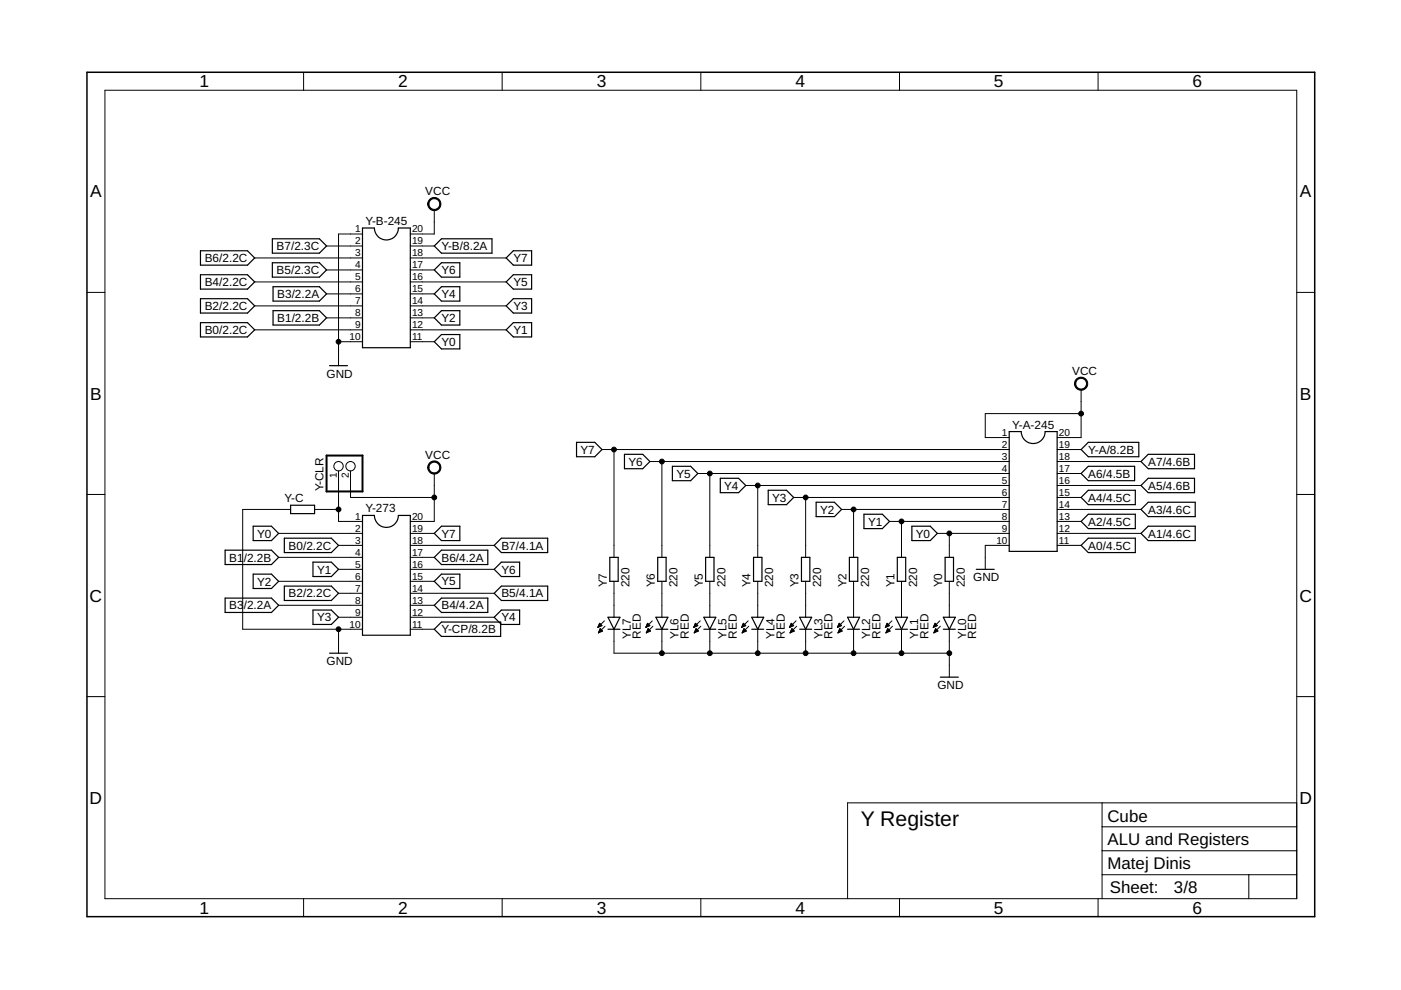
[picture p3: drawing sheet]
<svg xmlns="http://www.w3.org/2000/svg" width="297mm" height="210mm" viewBox="0 0 297 210" stroke-linecap="round" stroke-linejoin="round" font-family="sans-serif">
<g fill="none" stroke="#000" stroke-width=".25">
<path d="M42.5 53.2h10l1.5 1.5-1.5 1.5h-10zM42.5 58.3h10l1.5 1.5-1.5 1.5h-10zM57.7 55.7h10l1.5 1.5-1.5 1.6h-10zM57.7 50.6h10l1.5 1.6-1.5 1.5h-10zM76.9 48.3h2.5a2.54 2.54 0 0 0 2.5 2.6 2.54 2.54 0 0 0 2.6-2.6h2.5v25.4h-10.1zM92.1 57.2l1.5-1.5h3.9v3.1h-3.9zM92.1 52.2l1.5-1.6h10.7v3.1h-10.7zM107.3 59.8l1.5-1.5h3.9v3h-3.9zM107.3 54.7l1.5-1.5h3.9v3h-3.9zM42.5 68.4h10l1.5 1.5-1.5 1.5h-10zM42.5 63.3h10l1.5 1.6-1.5 1.5h-10zM57.9 65.9h9.8l1.5 1.5-1.5 1.5h-9.8z"/>
<path d="M57.9 60.8h9.8l1.5 1.5-1.5 1.5h-9.8zM69.9 77.5h3.8M92.1 67.4l1.5-1.5h3.9v3h-3.9zM92.1 62.3l1.5-1.5h3.9v3h-3.9zM92.1 72.5l1.5-1.6h3.9v3.1h-3.9zM107.3 69.9l1.5-1.5h3.9v3h-3.9zM107.3 64.9l1.5-1.6h3.9v3.1h-3.9zM122.2 93.8h3.9l1.5 1.5-1.5 1.5h-3.9zM132.4 96.3h3.9l1.5 1.6-1.5 1.5h-3.9zM142.6 98.9h3.8l1.6 1.5-1.6 1.5h-3.8zM214 91.5h2.5a2.54 2.54 0 0 0 2.6 2.5 2.54 2.54 0 0 0 2.5-2.5h2.5v25.4h-10.1zM230.7 98.9h9.9v3h-9.9l-1.5-1.5z"/>
<path d="M230.7 93.8h10.7v3h-10.7l-1.5-1.5zM241.9 97.9l1.5-1.6h9.9v3.1h-9.9zM47.7 116.6h9.9l1.5 1.6-1.5 1.5h-9.9zM53.7 111.6h3.9l1.5 1.5-1.5 1.5h-3.9zM60.3 114.1h10l1.5 1.5-1.5 1.6h-10zM61.6 107.1h5.1v1.8h-5.1zM66.4 119.2h3.9l1.5 1.5-1.5 1.5h-3.9zM76.9 109.3h2.5a2.54 2.54 0 0 0 2.5 2.5 2.54 2.54 0 0 0 2.6-2.5h2.5v25.4h-10.1zM92.1 118.2l1.5-1.6h9.8v3.1h-9.8zM93.6 111.6h3.9v3h-3.9l-1.5-1.5zM106.3 114.1h9.8v3.1h-9.8l-1.5-1.6zM129.3 118.2h1.8v5.1h-1.8z"/>
<path d="M139.4 118.2h1.8v5.1h-1.8zM149.6 118.2h1.8v5.1h-1.8zM152.7 101.4h3.9l1.5 1.5-1.5 1.6h-3.9zM159.8 118.2h1.7v5.1h-1.7zM162.9 103.9h3.9l1.5 1.6-1.5 1.5h-3.9zM169.9 118.2h1.8v5.1h-1.8zM173 106.5h3.9l1.5 1.5-1.5 1.5h-3.9zM180.1 118.2h1.8v5.1h-1.8zM183.2 109h3.9l1.5 1.6-1.5 1.5h-3.9zM190.2 118.2h1.8v5.1h-1.8zM193.3 111.6h3.9l1.5 1.5-1.5 1.5h-3.9zM200.4 118.2h1.8v5.1h-1.8z"/>
<path d="M229.2 115.6l1.5-1.5h10v3.1h-10zM229.2 105.5l1.5-1.6h10v3.1h-10zM229.2 110.6l1.5-1.6h10v3.1h-10zM241.9 102.9l1.5-1.5h9.9v3.1h-9.9zM241.9 113.1l1.5-1.5h10v3h-10zM241.9 108l1.5-1.5h10v3h-10zM47.7 126.8h9.9l1.5 1.5-1.5 1.6h-9.9zM53.7 121.7h3.9l1.5 1.6-1.5 1.5h-3.9zM60.3 124.3h10l1.5 1.5-1.5 1.5h-10zM66.4 129.3h3.9l1.5 1.6-1.5 1.5h-3.9zM69.9 138.5h3.8M92.1 128.3l1.5-1.5h9.8v3.1h-9.8z"/>
<path d="M92.1 123.3l1.5-1.6h3.9v3.1h-3.9zM92.1 133.4l1.5-1.5h12.6v3h-12.6zM104.8 125.8l1.5-1.5h9.8v3h-9.8zM104.8 120.7l1.5-1.5h3.9v3h-3.9zM104.8 130.9l1.5-1.6h3.9v3.1h-3.9zM128.9 130.9h2.5l-1.2 2.5zM128.9 133.4h2.5M139.1 133.4h2.5M139.1 130.9h2.5l-1.3 2.5zM149.2 133.4h2.6M149.2 130.9h2.6l-1.3 2.5zM159.4 133.4h2.5"/>
<path d="M159.4 130.9h2.5l-1.2 2.5zM169.5 133.4h2.6M169.5 130.9h2.6l-1.3 2.5zM179.7 133.4h2.5M179.7 130.9h2.5l-1.2 2.5zM189.9 133.4h2.5M189.9 130.9h2.5l-1.3 2.5zM200 133.4h2.5M200 130.9h2.5l-1.2 2.5zM207 120.7h3.8M199.4 143.6h3.8"/>
</g>
<g fill="none" stroke="#000" stroke-width=".21">
<path d="M22.2 19.1h252.7v171.4h-252.7zM64.4 15.3v3.8M106.5 15.3v3.8M148.6 15.3v3.8M190.7 15.3v3.8M232.8 15.3v3.8M54 54.7h22.9M54 59.8h22.9M69.2 52.2h7.7M69.2 57.2h7.7M76.9 49.6h-5.1v27.9M87 52.2h5.1"/>
<path d="M87 54.7h20.3M87 57.2h5.1M87 59.8h20.3M92.1 44.5v5.1h-5.1M18.4 62h3.8M54 64.9h22.9M54 69.9h22.9M69.2 62.3h7.7M69.2 67.4h7.7M71.8 72.5h5.1M87 62.3h5.1M87 64.9h20.3"/>
<path d="M87 67.4h5.1M87 69.9h20.3M87 72.5h5.1M274.9 62h3.8M71.8 99.8v10.8h5.1M74.3 99.8v5.7h17.8M127.6 95.3h86.4M130.2 95.3v22.9M137.8 97.9h76.2M140.3 97.9v20.3M224.1 95.3h5.1M224.1 97.9h17.8"/>
<path d="M229.2 87.7h-20.3v5.1h5.1M229.2 82.6v10.2h-5.1M18.4 104.8h3.8M59.1 113.1h17.8M59.1 118.2h17.8M61.6 108h-10.1v25.4h25.4M66.7 108h5.1M71.8 115.6h5.1M87 113.1h5.1M87 115.6h17.8M87 118.2h5.1M92.1 100.4v10.2h-5.1"/>
<path d="M148 100.4h66M150.5 100.4v17.8M158.1 102.9h55.9M160.7 102.9v15.3M168.3 105.5h45.7M170.8 105.5v12.7M178.4 108h35.6M181 108v10.2M188.6 110.6h25.4M191.1 110.6v7.6M198.7 113.1h15.3M201.3 113.1v5.1"/>
<path d="M214 115.6h-5.1v5.1M224.1 110.6h5.1M224.1 113.1h17.8M224.1 115.6h5.1M224.1 100.4h5.1M224.1 102.9h17.8M224.1 105.5h5.1M224.1 108h17.8M274.9 104.8h3.8M59.1 123.3h17.8M59.1 128.3h17.8M71.8 120.7h5.1"/>
<path d="M71.8 125.8h5.1M71.8 130.9h5.1M71.8 133.4v5.1M87 120.7h17.8M87 123.3h5.1M87 125.8h17.8M87 128.3h5.1M87 130.9h17.8M87 133.4h5.1M126.8 133h.1M126.8 132.8h.4M126.9 132.7h.6"/>
<path d="M126.9 134.2h.1M126.9 132.6h.7M126.9 134h.3M127 132.5h.5M127 133.9h.4M127 133.8h.7M127 132.4h.3M127.1 132.2h.1M127.1 133.7h.6M127.1 132.1l.5 .6-.9 .3zM127.1 133.6h.4M127.2 133.4h.2"/>
<path d="M127.2 133.3h.1M127.8 133.8l-.5-.5-.4 .9M127.8 133.8l-.9 .4M128.1 131.6l-1.4 1.4M128.3 132.8l-1.4 1.4M130.2 123.3v7.6M130.2 133.4v5.1h71.1M136.9 133h.2M137 132.8h.4M137 132.7h.6M137 134.2h.1M137.1 132.6h.7"/>
<path d="M137.1 134h.2M137.1 132.5h.5M137.1 133.9h.5M137.2 133.8h.7M137.2 132.4h.3M137.2 132.2h.2M137.2 133.7h.6M137.3 133.6h.4M137.3 132.1l.5 .6-.9 .3zM137.4 133.4h.2M137.4 133.3h.1M137.4 133.3l-.4 .9"/>
<path d="M137.4 133.3l.5 .5-.9 .4M138.3 131.6l-1.4 1.4M138.4 132.8l-1.4 1.4M140.3 123.3v7.6M140.3 133.4v5.1M147.1 133h.1M147.2 132.8h.3M147.2 132.7h.6M147.2 134.2h.1M147.2 134h.3M147.3 132.6h.6M147.3 132.5h.5"/>
<path d="M147.3 133.9h.5M147.3 132.4h.4M147.3 133.8h.7M147.4 132.2h.2M147.4 133.7h.6M147.4 133.6h.4M147.4 132.1l.6 .6-.9 .3zM147.5 133.4h.2M147.6 133.3h.1M147.6 133.3l-.4 .9M147.6 133.3l.5 .5-.9 .4M148.5 131.6l-1.4 1.4"/>
<path d="M148.6 132.8l-1.4 1.4M150.5 123.3v7.6M150.5 133.4v5.1M157.2 133h.2M157.3 132.8h.3M157.4 132.7h.5M157.4 134.2h.1M157.4 134h.2M157.4 132.6h.7M157.5 132.5h.4M157.5 133.9h.4M157.5 132.4h.3"/>
<path d="M157.5 133.8h.7M157.6 132.2h.1M157.6 133.7h.5M157.6 133.6h.4M157.6 132.1l.5 .6-.9 .3zM157.7 133.4h.2M157.7 133.3h.1M158.2 133.8l-.5-.5-.3 .9M158.2 133.8l-.8 .4M158.6 131.6l-1.4 1.4M158.7 132.8l-1.3 1.4M160.7 123.3v7.6"/>
<path d="M160.7 133.4v5.1M167.4 133h.1M167.5 132.8h.3M167.5 132.7h.6M167.5 134.2h.1M167.6 132.6h.6M167.6 134h.2M167.6 132.5h.5M167.6 133.9h.5M167.7 132.4h.3M167.7 133.8h.7M167.7 132.2h.2"/>
<path d="M167.7 133.7h.6M167.8 133.6h.4M167.8 132.1l.5 .6-.9 .3zM167.8 133.4h.2M167.9 133.3h.1M167.9 133.3l-.4 .9M167.9 133.3l.5 .5-.9 .4M168.8 131.6l-1.4 1.4M168.9 132.8l-1.4 1.4M170.8 123.3v7.6M170.8 133.4v5.1M177.6 133h.1"/>
<path d="M177.6 132.8h.4M177.7 132.7h.6M177.7 134.2h.1M177.7 132.6h.7M177.7 134h.2M177.8 132.5h.5M177.8 133.9h.4M177.8 132.4h.3M177.8 133.8h.7M177.9 132.2h.1M177.9 133.7h.6M177.9 133.6h.4"/>
<path d="M177.9 132.1l.5 .6-.9 .3zM178 133.4h.2M178 133.3h.1M178.1 133.3l-.4 .9M178.1 133.3l.5 .5-.9 .4M178.9 131.6l-1.4 1.4M179.1 132.8l-1.4 1.4M181 123.3v7.6M181 133.4v5.1M187.7 133h.2M187.8 132.8h.3M187.8 132.7h.6"/>
<path d="M187.8 134.2h.1M187.9 132.6h.6M187.9 134h.2M187.9 132.5h.5M187.9 133.9h.5M188 132.4h.3M188 133.8h.7M188 133.7h.6M188 132.2h.2M188.1 133.6h.4M188.1 132.1l.5 .6-.9 .3zM188.1 133.4h.3"/>
<path d="M188.2 133.3h.1M188.7 133.8l-.5-.5-.4 .9M188.7 133.8l-.9 .4M189.1 131.6l-1.4 1.4M189.2 132.8l-1.4 1.4M191.1 123.3v7.6M191.1 133.4v5.1M197.9 133h.1M197.9 132.8h.4M198 132.7h.6M198 134.2h.1M198 132.6h.7"/>
<path d="M198 134h.3M198.1 133.9h.4M198.1 132.5h.5M198.1 132.4h.4M198.1 133.8h.7M198.2 133.7h.6M198.2 132.2h.1M198.2 133.6h.4M198.2 132.1l.5 .6-.8 .3zM198.3 133.4h.2M198.4 133.3h.1M198.4 133.3l-.4 .9"/>
<path d="M198.4 133.3l.5 .5-.9 .4M199.2 131.6l-1.3 1.4M199.4 132.8l-1.4 1.4M201.3 123.3v7.6M201.3 133.4v10.2M18.4 147.7h3.8M274.9 147.7h3.8M233.7 170.2v20.3M233.7 175.3h41.2M274.9 170.2h-95.2v20.3M64.4 190.5v3.9M106.5 190.5v3.9"/>
<path d="M148.6 190.5v3.9M190.7 190.5v3.9M232.8 190.5v3.9M233.7 185.5h41.2M233.7 180.4h41.2M264.8 185.5v5"/>
<circle cx="71.8" cy="98.8" r=".99"/>
<circle cx="74.3" cy="98.8" r=".99"/>
</g>
<path d="M18.4 15.3h260.3v179.1h-260.3z" fill="none" stroke="#000" stroke-width=".32"/>
<g fill="#000" stroke="#000" stroke-width=".21">
<path d="M91.1 42.3a1.4 1.4 0 0 1 2.2 .3 1.4 1.4 0 0 1-.9 2 1.4 1.4 0 0 1-1.7-1.3h.2a1.15 1.15 0 0 1 1.6-1.1 1.15 1.15 0 0 1 .3 1.9 1.15 1.15 0 0 1-1.8-.6l-.1-.2h-.2z" fill-rule="evenodd"/>
<path d="M91.1 98.2a1.4 1.4 0 0 1 2.2 .2 1.4 1.4 0 0 1-.9 2.1 1.4 1.4 0 0 1-1.7-1.4h.2a1.15 1.15 0 0 1 1.7-1 1.15 1.15 0 0 1 .2 1.9 1.15 1.15 0 0 1-1.8-.6l-.1-.3h-.2z" fill-rule="evenodd"/>
<path d="M228.2 80.4a1.4 1.4 0 0 1 2.2 .2 1.4 1.4 0 0 1-.8 2.1 1.4 1.4 0 0 1-1.8-1.4h.3a1.15 1.15 0 0 1 1.6-1 1.15 1.15 0 0 1 .3 1.9 1.15 1.15 0 0 1-1.9-.6v-.3h-.3z" fill-rule="evenodd"/>
<circle cx="71.8" cy="72.5" r=".51"/>
<circle cx="130.2" cy="95.3" r=".51"/>
<circle cx="140.3" cy="97.9" r=".51"/>
<circle cx="229.2" cy="87.7" r=".51"/>
<circle cx="71.8" cy="108" r=".51"/>
<circle cx="92.1" cy="105.5" r=".51"/>
<circle cx="150.5" cy="100.4" r=".51"/>
<circle cx="160.7" cy="102.9" r=".51"/>
<circle cx="170.8" cy="105.5" r=".51"/>
<circle cx="181" cy="108" r=".51"/>
<circle cx="191.1" cy="110.6" r=".51"/>
<circle cx="201.3" cy="113.1" r=".51"/>
<circle cx="71.8" cy="133.4" r=".51"/>
<circle cx="140.3" cy="138.5" r=".51"/>
<circle cx="150.5" cy="138.5" r=".51"/>
<circle cx="160.7" cy="138.5" r=".51"/>
<circle cx="170.8" cy="138.5" r=".51"/>
<circle cx="181" cy="138.5" r=".51"/>
<circle cx="191.1" cy="138.5" r=".51"/>
<circle cx="201.3" cy="138.5" r=".51"/>
</g>
<path d="M69.2 96.6h7.7v7.6h-7.7z" fill="none" stroke="#000" stroke-width=".42"/>
<text font-size="4.5" x="182.5" y="175.1">Y Register</text>
<g font-size="3.7">
<text x="42.3" y="18.5">1</text>
<text x="84.4" y="18.5">2</text>
<text x="126.5" y="18.5">3</text>
<text x="168.6" y="18.5">4</text>
<text x="210.7" y="18.5">5</text>
<text x="252.9" y="18.5">6</text>
<text x="19.1" y="41.9">A</text>
<text x="275.6" y="41.9">A</text>
<text x="19.1" y="84.7">B</text>
<text x="275.6" y="84.7">B</text>
<text x="19" y="127.6">C</text>
<text x="275.5" y="127.6">C</text>
<text x="19" y="170.4">D</text>
<text x="275.5" y="170.4">D</text>
<text x="42.3" y="193.7">1</text>
<text x="84.4" y="193.7">2</text>
<text x="126.5" y="193.7">3</text>
<text x="168.6" y="193.7">4</text>
<text x="210.7" y="193.7">5</text>
<text x="252.9" y="193.7">6</text>
</g>
<g font-size="3.6">
<text x="234.8" y="179.1">ALU and Registers</text>
<text x="234.8" y="174.3">Cube</text>
<text x="234.8" y="184.2">Matej Dinis</text>
<text x="235.3" y="189.4">Sheet:</text>
<text x="248.9" y="189.3">3/8</text>
</g>
<g font-size="2.5">
<text x="90.2" y="41.4">VCC</text>
<text x="77.5" y="47.7">Y-B-245</text>
<text x="58.6" y="53">B7/2.3C</text>
<text x="93.6" y="53">Y-B/8.2A</text>
<text x="43.4" y="55.6">B6/2.2C</text>
<text x="58.6" y="58.1">B5/2.3C</text>
<text x="93.6" y="58.1">Y6</text>
<text x="108.8" y="55.6">Y7</text>
<text x="43.4" y="65.7">B2/2.2C</text>
<text x="43.4" y="60.7">B4/2.2C</text>
<text x="58.8" y="63.2">B3/2.2A</text>
<text x="93.6" y="63.2">Y4</text>
<text x="108.8" y="65.7">Y3</text>
<text x="108.8" y="60.7">Y5</text>
<text x="43.4" y="70.8">B0/2.2C</text>
<text x="58.8" y="68.3">B1/2.2B</text>
<text x="93.6" y="68.3">Y2</text>
<text x="108.8" y="70.8">Y1</text>
<text x="93.6" y="73.4">Y0</text>
<text x="69.2" y="80.1">GND</text>
<text x="227.3" y="79.4">VCC</text>
<text x="214.6" y="90.9">Y-A-245</text>
<text x="90.2" y="97.2">VCC</text>
<text x="123.1" y="96.2">Y7</text>
<text x="133.2" y="98.7">Y6</text>
<text x="143.4" y="101.3">Y5</text>
<text x="230.7" y="101.3">A6/4.5B</text>
<text x="230.7" y="96.2">Y-A/8.2B</text>
<text x="243.4" y="98.7">A7/4.6B</text>
<text x="60.3" y="106.5">Y-C</text>
<text x="68.6" y="104.2" transform="rotate(-90 68.6 104.2)">Y-CLR</text>
<text x="153.6" y="103.8">Y4</text>
<text x="163.7" y="106.4">Y3</text>
<text x="230.7" y="106.4">A4/4.5C</text>
<text x="243.4" y="103.8">A5/4.6B</text>
<text x="54.5" y="114">Y0</text>
<text x="77.5" y="108.6">Y-273</text>
<text x="93.6" y="114">Y7</text>
<text x="173.9" y="108.9">Y2</text>
<text x="184" y="111.4">Y1</text>
<text x="194.2" y="114">Y0</text>
<text x="230.7" y="111.4">A2/4.5C</text>
<text x="243.4" y="114">A1/4.6C</text>
<text x="243.4" y="108.9">A3/4.6C</text>
<text x="48.6" y="119.1">B1</text>
<text x="51.7" y="119.1">/2.2B</text>
<text x="61.2" y="116.5">B0/2.2C</text>
<text x="93.6" y="119.1">B6/4.2A</text>
<text x="106.3" y="116.5">B7/4.1A</text>
<text x="230.7" y="116.5">A0/4.5C</text>
<text x="54.5" y="124.1">Y2</text>
<text x="67.2" y="121.6">Y1</text>
<text x="93.6" y="124.1">Y5</text>
<text x="106.3" y="121.6">Y6</text>
<text x="128.7" y="124.5" transform="rotate(-90 128.7 124.5)">Y7</text>
<text x="133.5" y="124.5" transform="rotate(-90 133.5 124.5)">220</text>
<text x="138.8" y="124.5" transform="rotate(-90 138.8 124.5)">Y6</text>
<text x="143.6" y="124.5" transform="rotate(-90 143.6 124.5)">220</text>
<text x="149" y="124.5" transform="rotate(-90 149 124.5)">Y5</text>
<text x="153.8" y="124.5" transform="rotate(-90 153.8 124.5)">220</text>
<text x="159.2" y="124.5" transform="rotate(-90 159.2 124.5)">Y4</text>
<text x="164" y="124.5" transform="rotate(-90 164 124.5)">220</text>
<text x="169.3" y="124.5" transform="rotate(-90 169.3 124.5)">Y3</text>
<text x="174.1" y="124.5" transform="rotate(-90 174.1 124.5)">220</text>
<text x="179.5" y="124.5" transform="rotate(-90 179.5 124.5)">Y2</text>
<text x="184.3" y="124.5" transform="rotate(-90 184.3 124.5)">220</text>
<text x="189.6" y="124.5" transform="rotate(-90 189.6 124.5)">Y1</text>
<text x="194.4" y="124.5" transform="rotate(-90 194.4 124.5)">220</text>
<text x="199.8" y="124.5" transform="rotate(-90 199.8 124.5)">Y0</text>
<text x="204.6" y="124.5" transform="rotate(-90 204.6 124.5)">220</text>
<text x="206.4" y="123.3">GND</text>
<text x="48.6" y="129.2">B3</text>
<text x="51.7" y="129.2">/2.2A</text>
<text x="61.2" y="126.7">B2/2.2C</text>
<text x="67.2" y="131.8">Y3</text>
<text x="93.6" y="129.2">B4/4.2A</text>
<text x="106.3" y="126.7">B5/4.1A</text>
<text x="106.3" y="131.8">Y4</text>
<text x="93.6" y="134.3">Y-CP/8.2B</text>
<text x="133.7" y="135.4" transform="rotate(-90 133.7 135.4)">YL7</text>
<text x="135.9" y="135.4" transform="rotate(-90 135.9 135.4)">RED</text>
<text x="143.9" y="135.4" transform="rotate(-90 143.9 135.4)">YL6</text>
<text x="146" y="135.4" transform="rotate(-90 146 135.4)">RED</text>
<text x="154" y="135.4" transform="rotate(-90 154 135.4)">YL5</text>
<text x="156.2" y="135.4" transform="rotate(-90 156.2 135.4)">RED</text>
<text x="164.2" y="135.4" transform="rotate(-90 164.2 135.4)">YL4</text>
<text x="166.4" y="135.4" transform="rotate(-90 166.4 135.4)">RED</text>
<text x="174.4" y="135.4" transform="rotate(-90 174.4 135.4)">YL3</text>
<text x="176.5" y="135.4" transform="rotate(-90 176.5 135.4)">RED</text>
<text x="184.5" y="135.4" transform="rotate(-90 184.5 135.4)">YL2</text>
<text x="186.7" y="135.4" transform="rotate(-90 186.7 135.4)">RED</text>
<text x="194.7" y="135.4" transform="rotate(-90 194.7 135.4)">YL1</text>
<text x="196.8" y="135.4" transform="rotate(-90 196.8 135.4)">RED</text>
<text x="204.8" y="135.4" transform="rotate(-90 204.8 135.4)">YL0</text>
<text x="207" y="135.4" transform="rotate(-90 207 135.4)">RED</text>
<text x="69.2" y="141">GND</text>
<text x="198.7" y="146.1">GND</text>
</g>
<g font-size="2.1">
<text x="75.3" y="49.3">1</text>
<text x="75.3" y="51.8">2</text>
<text x="87.4" y="51.8">19</text>
<text x="87.4" y="49.3">20</text>
<text x="75.3" y="54.3">3</text>
<text x="75.3" y="56.9">4</text>
<text x="75.3" y="59.4">5</text>
<text x="87.4" y="59.4">16</text>
<text x="87.4" y="56.9">17</text>
<text x="87.4" y="54.3">18</text>
<text x="75.3" y="62">6</text>
<text x="75.3" y="64.5">7</text>
<text x="87.4" y="64.5">14</text>
<text x="87.4" y="62">15</text>
<text x="75.3" y="67">8</text>
<text x="75.3" y="69.6">9</text>
<text x="87.4" y="69.6">12</text>
<text x="87.4" y="67">13</text>
<text x="74.1" y="72.1">10</text>
<text x="87.4" y="72.1">11</text>
<text x="212.4" y="92.4">1</text>
<text x="212.4" y="95">2</text>
<text x="224.5" y="95">19</text>
<text x="224.5" y="92.4">20</text>
<text x="71.4" y="101.4" transform="rotate(-90 71.4 101.4)">1</text>
<text x="74" y="101.4" transform="rotate(-90 74 101.4)">2</text>
<text x="212.4" y="97.5">3</text>
<text x="212.4" y="100">4</text>
<text x="224.5" y="100">17</text>
<text x="224.5" y="97.5">18</text>
<text x="212.4" y="102.6">5</text>
<text x="212.4" y="105.1">6</text>
<text x="212.4" y="107.7">7</text>
<text x="224.5" y="107.7">14</text>
<text x="224.5" y="105.1">15</text>
<text x="224.5" y="102.6">16</text>
<text x="75.3" y="110.2">1</text>
<text x="75.3" y="112.7">2</text>
<text x="87.4" y="112.7">19</text>
<text x="87.4" y="110.2">20</text>
<text x="212.4" y="110.2">8</text>
<text x="212.4" y="112.7">9</text>
<text x="224.5" y="112.7">12</text>
<text x="224.5" y="110.2">13</text>
<text x="75.3" y="115.3">3</text>
<text x="75.3" y="117.8">4</text>
<text x="87.4" y="117.8">17</text>
<text x="87.4" y="115.3">18</text>
<text x="211.3" y="115.3">10</text>
<text x="224.5" y="115.3">11</text>
<text x="75.3" y="120.4">5</text>
<text x="75.3" y="122.9">6</text>
<text x="75.3" y="125.4">7</text>
<text x="87.4" y="125.4">14</text>
<text x="87.4" y="122.9">15</text>
<text x="87.4" y="120.4">16</text>
<text x="75.3" y="128">8</text>
<text x="75.3" y="130.5">9</text>
<text x="87.4" y="130.5">12</text>
<text x="87.4" y="128">13</text>
<text x="74.1" y="133.1">10</text>
<text x="87.4" y="133.1">11</text>
</g>
</svg>
